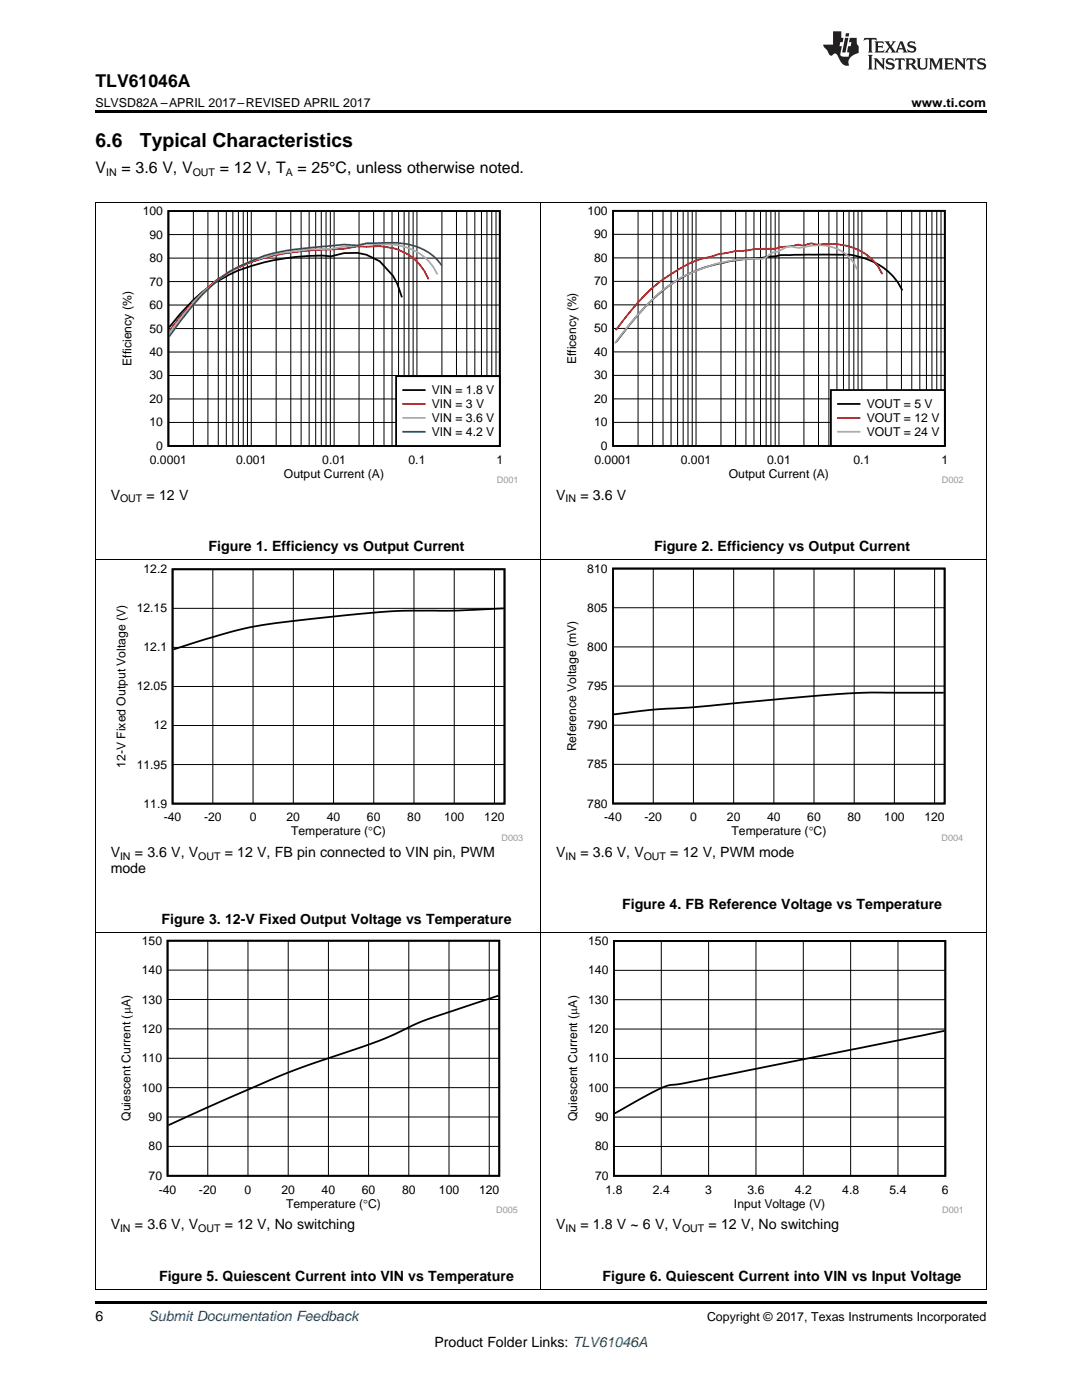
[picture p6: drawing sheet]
<svg xmlns="http://www.w3.org/2000/svg" width="216mm" height="279mm" viewBox="0 0 216 279" stroke-linecap="round" stroke-linejoin="round" font-family="sans-serif">
<path d="M19 257.4l.2 .1zM196.7 257.4l.1 .1zM19 259.7h177.8v.5h-177.8z" fill="#000"/>
<path d="M19.1 186.1v71.4M107.9 186.1v71.4M196.8 186.1v71.4M19 257.4h177.8" fill="none" stroke="#000" stroke-width=".2"/>
<path d="M23.7 186.8h79.6v55.3h-79.6z" fill-rule="evenodd" fill="#fff"/>
<path d="M33.4 187.7h66.2v47h-66.2zM99.4 198.7l-6.8 2.3a75.4 75.4 0 0 0-13.2 5.1 155 155 0 0 1-16.9 6.1 356.2 356.2 0 0 0-20.2 8.4l-8.7 4" fill="none" stroke="#000" stroke-width=".35"/>
<g fill="none" stroke="#000" stroke-width=".2">
<path d="M33.4 199.5h66.2M33.4 193.6h66.2M41.5 187.7v47M49.5 187.7v47M57.5 187.7v47M65.5 187.7v47M73.5 187.7v47M81.6 187.7v47M89.6 187.7v47M97.6 187.7v47M33.4 217.1h66.2M33.4 211.2h66.2"/>
<path d="M33.4 205.3h66.2M33.4 228.8h66.2M33.4 222.9h66.2"/>
</g>
<path d="M112.8 186.9h79.2v55.2h-79.2z" fill-rule="evenodd" fill="#fff"/>
<path d="M122.5 187.8h66.1v46.9h-66.1zM188.5 205.7l-37.7 7.6a261.9 261.9 0 0 1-17.8 3.4 99.2 99.2 0 0 0-10.3 5.5" fill="none" stroke="#000" stroke-width=".35"/>
<g fill="none" stroke="#000" stroke-width=".2">
<path d="M19.1 111.8v74.3M107.9 111.8v74.3M196.8 111.8v74.3M19 186h177.8M122.5 199.5h66.1M122.5 193.7h66.1M132 187.8v46.9M141.4 187.8v46.9M150.8 187.8v46.9M160.3 187.8v46.9M169.7 187.8v46.9M179.2 187.8v46.9"/>
<path d="M122.5 217.1h66.1M122.5 211.2h66.1M122.5 205.4h66.1M122.5 228.8h66.1M122.5 222.9h66.1"/>
</g>
<path d="M22.7 112.7h81.6v55.1h-81.6z" fill-rule="evenodd" fill="#fff"/>
<path d="M34.4 113.6h66.3v46.8h-66.3zM100.5 121.4h-.4a177.7 177.7 0 0 1-15.5 .5 215.7 215.7 0 0 0-26.5 2.1 89.2 89.2 0 0 0-21 4.8l-2.5 .8" fill="none" stroke="#000" stroke-width=".35"/>
<g fill="none" stroke="#000" stroke-width=".2">
<path d="M42.5 113.6v46.8M50.5 113.6v46.8M58.5 113.6v46.8M66.6 113.6v46.8M74.6 113.6v46.8M82.6 113.6v46.8M90.6 113.6v46.8M98.7 113.6v46.8M34.4 137h66.3M34.4 129.2h66.3M34.4 121.4h66.3M34.4 152.6h66.3"/>
<path d="M34.4 144.8h66.3"/>
</g>
<path d="M112.6 112.6h79.6v55.2h-79.6z" fill-rule="evenodd" fill="#fff"/>
<path d="M122.3 113.5h66.2v46.9h-66.2zM188.3 138.3l-11.3-.1a160.9 160.9 0 0 0-20.5 1.2l-18.1 1.7a138.5 138.5 0 0 0-15.9 1.5" fill="none" stroke="#000" stroke-width=".35"/>
<g fill="none" stroke="#000" stroke-width=".2">
<path d="M19.1 40.4v71.4M107.9 40.4v71.4M196.8 40.4v71.4M19 111.7h177.8M130.4 113.5v46.9M138.4 113.5v46.9M146.4 113.5v46.9M154.4 113.5v46.9M162.4 113.5v46.9M170.4 113.5v46.9M178.5 113.5v46.9M186.5 113.5v46.9"/>
<path d="M122.3 136.9h66.2M122.3 129.1h66.2M122.3 121.3h66.2M122.3 152.5h66.2M122.3 144.7h66.2"/>
</g>
<path d="M23.9 41.2h79.2v55.2h-79.2z" fill-rule="evenodd" fill="#fff"/>
<path d="M33.6 42.1h66.1v46.9h-66.1zM80.2 59.3l-.9-2.6-.9-1.7-2.6-2.9a10.4 10.4 0 0 0-9.8-.9 43.1 43.1 0 0 0-20.3 3.6 29.8 29.8 0 0 0-9.8 7.9l-2.1 2.6" fill="none" stroke="#000" stroke-width=".35"/>
<g fill="none" stroke="#000" stroke-width=".2">
<path d="M33.6 56.2h66.1M33.6 51.5h66.1M33.6 46.8h66.1M38.6 42.1v46.9M41.5 42.1v46.9M43.6 42.1v46.9M45.2 42.1v46.9M46.5 42.1v46.9M47.6 42.1v46.9M48.5 42.1v46.9M49.4 42.1v46.9M50.1 42.1v46.9"/>
<path d="M55.1 42.1v46.9M58 42.1v46.9M60.1 42.1v46.9M61.7 42.1v46.9M63 42.1v46.9M64.1 42.1v46.9M65.1 42.1v46.9M65.9 42.1v46.9M66.7 42.1v46.9M71.6 42.1v46.9M74.6 42.1v46.9M76.6 42.1v46.9"/>
<path d="M78.2 42.1v46.9M79.5 42.1v46.9M80.6 42.1v46.9M81.6 42.1v46.9M82.4 42.1v46.9M83.2 42.1v46.9M88.2 42.1v46.9M91.1 42.1v46.9M93.1 42.1v46.9M94.7 42.1v46.9M96.1 42.1v46.9M97.2 42.1v46.9"/>
<path d="M98.1 42.1v46.9M99 42.1v46.9M33.6 79.6h66.1M33.6 74.9h66.1M33.6 70.3h66.1M33.6 65.6h66.1M33.6 60.9h66.1M33.6 84.3h66.1"/>
</g>
<path d="M85.5 55.8a10.5 10.5 0 0 0-9.7-6.7l-4.5 .1-2.7 .4-2.6 .2a44.6 44.6 0 0 0-20.3 4.5 38 38 0 0 0-9.8 9l-2.1 2.8" fill="none" stroke="#f00" stroke-width=".35"/>
<path d="M87.3 54.8a10.4 10.4 0 0 0-8.9-6l-5.3-.2-1.8 .4-2.7 .2-2.6 .5a40.5 40.5 0 0 0-8.8 .7l-2.7 .4-4.4 1.3a33.2 33.2 0 0 0-14.2 11.5l-2.1 2.9" fill="none" stroke="#aaa" stroke-width=".35"/>
<path d="M88.2 53a11.5 11.5 0 0 0-9.8-4.6l-5.3 .2-1.8 .4-2.7-.2-4.3 .4a59.2 59.2 0 0 0-11.5 1.8l-2.7 1.1a23.9 23.9 0 0 0-9.7 6.7l-4.5 5.4-2.1 3" fill="none" stroke="#295c75" stroke-width=".35"/>
<path d="M79 75.1h20.7v13.9h-20.7z" fill-rule="evenodd" fill="#fff"/>
<path d="M79 75.1h20.7v13.9h-20.7zM80.5 77.8h4.2" fill="none" stroke="#000" stroke-width=".35"/>
<path d="M80.5 80.6h4.2" fill="none" stroke="#f00" stroke-width=".35"/>
<path d="M80.5 83.4h4.2" fill="none" stroke="#aaa" stroke-width=".35"/>
<path d="M80.5 86.2h4.2" fill="none" stroke="#295c75" stroke-width=".35"/>
<path d="M112.6 41.2h79.6v55.2h-79.6z" fill-rule="evenodd" fill="#fff"/>
<path d="M122.3 42.1h66.2v46.9h-66.2zM180.1 58a13.3 13.3 0 0 0-12.2-7.2h-7.5a39.3 39.3 0 0 0-8.4 .7 37.9 37.9 0 0 0-14.1 3 32.9 32.9 0 0 0-12.2 10.2l-2.8 3.6" fill="none" stroke="#000" stroke-width=".35"/>
<g fill="none" stroke="#000" stroke-width=".2">
<path d="M122.3 56.2h66.2M122.3 51.5h66.2M122.3 46.8h66.2M127.3 42.1v46.9M130.2 42.1v46.9M132.3 42.1v46.9M133.9 42.1v46.9M135.2 42.1v46.9M136.3 42.1v46.9M137.3 42.1v46.9M138.1 42.1v46.9M138.9 42.1v46.9"/>
<path d="M143.9 42.1v46.9M146.8 42.1v46.9M148.8 42.1v46.9M150.4 42.1v46.9M151.8 42.1v46.9M152.9 42.1v46.9M153.8 42.1v46.9M154.7 42.1v46.9M155.4 42.1v46.9M160.4 42.1v46.9M163.3 42.1v46.9M165.4 42.1v46.9"/>
<path d="M167 42.1v46.9M168.3 42.1v46.9M169.4 42.1v46.9M170.4 42.1v46.9M171.2 42.1v46.9M172 42.1v46.9M177 42.1v46.9M179.9 42.1v46.9M181.9 42.1v46.9M183.5 42.1v46.9M184.9 42.1v46.9M186 42.1v46.9"/>
<path d="M186.9 42.1v46.9M187.8 42.1v46.9M122.3 79.6h66.2M122.3 74.9h66.2M122.3 70.2h66.2M122.3 65.5h66.2M122.3 60.8h66.2M122.3 84.3h66.2"/>
</g>
<path d="M176.1 54.7a10.8 10.8 0 0 0-9.8-6h-.9a8.4 8.4 0 0 1-3.5-.2l-1.8 .5-.9-.2-.9 .3-2.7 .2-.8 .3-4.4 .1-2.7 .4h-.9l-1.7 .4a31 31 0 0 0-8 2.3 34.3 34.3 0 0 0-12.4 10.8l-1.8 2.3" fill="none" stroke="#f00" stroke-width=".35"/>
<path d="M171.1 53.9a8.5 8.5 0 0 0-10-4.7 4.8 4.8 0 0 1-3.3 0l-.9 .1-1.6 .9-.9 .1-.8 .4-.8 .8-.9 .2a29.9 29.9 0 0 0-19.2 5.9 63.3 63.3 0 0 0-10 10.9" fill="none" stroke="#aaa" stroke-width=".35"/>
<path d="M165.8 77.8h22.7v11.2h-22.7z" fill-rule="evenodd" fill="#fff"/>
<path d="M165.8 77.8h22.7v11.2h-22.7zM167.2 80.6h4.3" fill="none" stroke="#000" stroke-width=".35"/>
<path d="M167.2 83.4h4.3" fill="none" stroke="#f00" stroke-width=".35"/>
<path d="M167.2 86.2h4.3" fill="none" stroke="#aaa" stroke-width=".35"/>
<path d="M19 40.4h177.8" fill="none" stroke="#000" stroke-width=".2"/>
<path d="M19 22h177.8v.5h-177.8z" fill="#000"/>
<g fill="#231f20">
<path d="M172.5 7.6l-.1 .5 .4-.2h.6v.1v2.1l-.2 .4h.9l-.2-.4v-2.1l.1-.1h.5l.5 .2-.2-.5zM174.5 8.3l.2 .3v1.5l-.2 .4h1.8l.2-.6a1.04 1.04 0 0 1-1.3 .2v-.7h.6l.3 .2v-.6l-.3 .2h-.6v-.6l.8-.1 .4 .3-.2-.5zM176.5 8.3l.9 1.1-.9 1.1h.8l-.2-.2 .4-.7 .5 .7-.2 .2h1.5l-.2-.2 .2-.4h.9l.1 .4-.2 .2h1l-.3-.3-.7-1.9h-.5l-.9 2-.8-1 .9-1h-.8l.1 .3-.4 .5-.3-.6 .1-.2zM179.7 8.6l.4 1h-.7zM181.3 8.4a.63 .63 0 0 0-.2 .7 .63 .63 0 0 0 .6 .4l.6 .2 .1 .2a.75 .75 0 0 1-.7 .4 .75 .75 0 0 1-.6-.5l.1 .7 .1-.1a1.11 1.11 0 0 0 1.5-.6 1.13 1.13 0 0 0-1.2-.8l-.1-.4a1.04 1.04 0 0 1 1.2 .2l-.2-.5-.2 .1-.4-.2zM173.2 10.9l.2 .4v2.2l-.2 .4h1l-.3-.4v-2.2l.3-.4zM174.3 11.6l.3 .4v1.5l-.3 .4h.8l-.2-.4v-1.3l1.5 1.7v-1.9l.2-.4h-.7l.2 .4v.9l-1.1-1.3zM177 11.8a.62 .62 0 0 0-.2 .7 .62 .62 0 0 0 .6 .4l.6 .1 .1 .3a.76 .76 0 0 1-.7 .3 .76 .76 0 0 1-.7-.4l.2 .7 .1-.1a1.11 1.11 0 0 0 1.5-.6 1.13 1.13 0 0 0-1.2-.8l-.1-.4a1.04 1.04 0 0 1 1.2 .2l-.2-.6-.2 .1-.5-.1zM178.7 11.6l-.2 .6a.61 .61 0 0 1 .8-.3v1.6l-.2 .4h.9l-.2-.4v-1.6a.63 .63 0 0 1 .7 .3l-.1-.6zM180.6 11.6l.3 .4v1.5l-.3 .4h1l-.2-.2-.1-.8 .6 .2a.76 .76 0 0 0 1.2 .7l-1-1a.58 .58 0 0 0 .6-.5 .58 .58 0 0 0-.5-.6zM181.4 11.9h.1a.45 .45 0 0 1 .5 .1 .45 .45 0 0 1 .1 .5l-.8 .2zM182.9 11.6l.2 .2a2.17 2.17 0 0 0 .3 1.9 .99 .99 0 0 0 1.6-.6v-1.1l.2-.4h-.7l.2 .2a1.92 1.92 0 0 1-.2 1.8 .6 .6 0 0 1-.9-.5v-1.1l.2-.4zM185.4 11.6l.2 .4v1.5l-.2 .4h.7l-.2-.4v-1.4l.8 1.8 .8-1.8v1.4l-.2 .4h.9l-.2-.4v-1.5l.2-.4h-.8l-.6 1.5-.6-1.5zM188.4 11.6l.2 .4v1.5l-.2 .4h1.8l.1-.6a1.04 1.04 0 0 1-1.2 .1v-.6h.5l.4 .2v-.6l-.4 .2h-.5v-.7h.8l.3 .3-.1-.6zM190.5 11.6l.2 .4v1.5l-.2 .4h.7l-.2-.4v-1.3l1.5 1.7v-1.9l.2-.4h-.7l.2 .4v.9l-1.1-1.3zM192.9 11.6l-.1 .6a.61 .61 0 0 1 .7-.3l.1 1.6-.3 .4h1l-.3-.4 .1-1.6a.63 .63 0 0 1 .7 .3l-.1-.6zM195.2 11.8a.62 .62 0 0 0-.2 .7 .62 .62 0 0 0 .6 .4l.6 .1 .1 .3a.76 .76 0 0 1-.7 .3 .76 .76 0 0 1-.6-.4l.1 .7 .1-.1a1.11 1.11 0 0 0 1.6-.6 1.13 1.13 0 0 0-1.3-.8l-.1-.4a1.04 1.04 0 0 1 1.2 .2l-.1-.6-.2 .1-.5-.1z"/>
<path d="M166.2 6.3v2.6h-1.9v.4l.8 .9a.91 .91 0 0 0 1 .8 .56 .56 0 0 1 .5-.3 .56 .56 0 0 1 .5 .3l.4 .8a1.53 1.53 0 0 0 1.9 1.2 1.54 1.54 0 0 1 1-2.1l.9-.3v-1.4a1.52 1.52 0 0 1-.4-1.6h-1.3l-.2 .8h.5l-.2 .8h-.5l-.1 1v.2l.4 .1-.2 .8a1.93 1.93 0 0 1-1.6-.3l.3-1.8h-.5l.2-.8h.4l.2-.8h-.4v-1.3zM168.6 7.6l-.6 2.9h.7l.6-2.9zM168.8 6.6l-.1 .7h.6l.2-.7z"/>
</g>
<g font-size="3.9">
<text x="19" y="29.3">6.6</text>
<text x="27.9" y="29.3">Typical Characteristics</text>
</g>
<text font-size="3.5" x="19" y="17.3">TLV61046A</text>
<g font-size="3.2">
<text x="19" y="34.4">V</text>
<text x="24.2" y="34.4">= 3.6 V, V</text>
<text x="43.9" y="34.4">= 12 V, T</text>
<text x="59.4" y="34.4">= 25°C, unless otherwise noted.</text>
</g>
<g font-size="2.8">
<text x="22.1" y="99.7">V</text>
<text x="29.2" y="99.7">= 12 V</text>
<text x="111" y="99.7">V</text>
<text x="115.8" y="99.7">= 3.6 V</text>
<text x="41.6" y="110">Figure 1. Efficiency vs Output Current</text>
<text x="130.5" y="110">Figure 2. Efficiency vs Output Current</text>
<text x="22.1" y="171.1">V</text>
<text x="26.9" y="171.1">= 3.6 V, V</text>
<text x="44.8" y="171.1">= 12 V, FB pin connected to VIN pin, PWM</text>
<text x="111" y="171.1">V</text>
<text x="115.8" y="171.1">= 3.6 V, V</text>
<text x="133.7" y="171.1">= 12 V, PWM mode</text>
<text x="22.1" y="174.2">mode</text>
<text x="32.2" y="184.3">Figure 3. 12-V Fixed Output Voltage vs Temperature</text>
<text x="124.1" y="181.4">Figure 4. FB Reference Voltage vs Temperature</text>
<text x="22.1" y="245.4">V</text>
<text x="26.9" y="245.4">= 3.6 V, V</text>
<text x="44.8" y="245.4">= 12 V, No switching</text>
<text x="111" y="245.4">V</text>
<text x="115.8" y="245.4">= 1.8 V ~ 6 V, V</text>
<text x="141.4" y="245.4">= 12 V, No switching</text>
<text x="31.7" y="255.7">Figure 5. Quiescent Current into VIN vs Temperature</text>
<text x="120.2" y="255.7">Figure 6. Quiescent Current into VIN vs Input Voltage</text>
<text x="19" y="263.6">6</text>
<text x="86.7" y="268.9">Product Folder Links: TLV61046A</text>
</g>
<text font-size="2.8" fill="#0000c8" x="29.6" y="263.6">Submit Documentation Feedback</text>
<g font-size="2.5">
<text x="19" y="21.4">SLVSD82A –APRIL 2017–REVISED APRIL 2017</text>
<text x="181.9" y="21.4">www.ti.com</text>
<text x="141.1" y="263.6">Copyright © 2017, Texas Instruments Incorporated</text>
</g>
<g font-size="2.4">
<text x="28.5" y="42.9">100</text>
<text x="29.8" y="47.6">90</text>
<text x="117.2" y="42.9">100</text>
<text x="118.6" y="47.6">90</text>
<text x="29.8" y="52.3">80</text>
<text x="118.6" y="52.3">80</text>
<text x="29.8" y="57">70</text>
<text x="118.6" y="56.9">70</text>
<text x="29.8" y="61.7">60</text>
<text x="118.6" y="61.6">60</text>
<text x="29.8" y="71">40</text>
<text x="29.8" y="66.4">50</text>
<text x="118.6" y="71">40</text>
<text x="118.6" y="66.3">50</text>
<text x="26.2" y="73" transform="rotate(-90 26.2 73)">Efficiency (%)</text>
<text x="29.8" y="75.7">30</text>
<text x="115" y="72.7" transform="rotate(-90 115 72.7)">Efficency (%)</text>
<text x="118.6" y="75.7">30</text>
<text x="29.8" y="80.4">20</text>
<text x="86.2" y="78.7">VIN = 1.8 V</text>
<text x="86.2" y="81.5">VIN = 3 V</text>
<text x="118.6" y="80.4">20</text>
<text x="172.9" y="81.5">VOUT = 5 V</text>
<text x="29.8" y="85.1">10</text>
<text x="31.2" y="89.8">0</text>
<text x="86.2" y="84.3">VIN = 3.6 V</text>
<text x="86.2" y="87">VIN = 4.2 V</text>
<text x="118.6" y="85.1">10</text>
<text x="119.9" y="89.8">0</text>
<text x="172.9" y="84.3">VOUT = 12 V</text>
<text x="172.9" y="87">VOUT = 24 V</text>
<text x="29.9" y="92.6">0.0001</text>
<text x="47.1" y="92.6">0.001</text>
<text x="56.7" y="95.3">Output Current (A)</text>
<text x="64.3" y="92.6">0.01</text>
<text x="81.5" y="92.6">0.1</text>
<text x="99.1" y="92.6">1</text>
<text x="118.6" y="92.6">0.0001</text>
<text x="135.8" y="92.6">0.001</text>
<text x="145.4" y="95.3">Output Current (A)</text>
<text x="153.1" y="92.6">0.01</text>
<text x="170.3" y="92.6">0.1</text>
<text x="187.8" y="92.6">1</text>
<text x="28.6" y="114.4">12.2</text>
<text x="117.2" y="114.3">810</text>
<text x="27.3" y="122.2">12.15</text>
<text x="117.2" y="122.1">805</text>
<text x="28.6" y="130">12.1</text>
<text x="117.2" y="129.9">800</text>
<text x="27.3" y="137.8">12.05</text>
<text x="117.2" y="137.7">795</text>
<text x="30.7" y="145.6">12</text>
<text x="115" y="149.9" transform="rotate(-90 115 149.9)">Reference Voltage (mV)</text>
<text x="117.2" y="145.5">790</text>
<text x="25" y="153.2" transform="rotate(-90 25 153.2)">12-V Fixed Output Voltage (V)</text>
<text x="27.3" y="153.4">11.95</text>
<text x="117.2" y="153.3">785</text>
<text x="28.6" y="161.2">11.9</text>
<text x="117.2" y="161.2">780</text>
<text x="32.7" y="163.9">-40</text>
<text x="40.7" y="163.9">-20</text>
<text x="49.8" y="163.9">0</text>
<text x="57.2" y="163.9">20</text>
<text x="58.1" y="166.7">Temperature (qC)</text>
<text x="65.2" y="163.9">40</text>
<text x="73.2" y="163.9">60</text>
<text x="81.3" y="163.9">80</text>
<text x="88.6" y="163.9">100</text>
<text x="96.6" y="163.9">120</text>
<text x="120.6" y="163.9">-40</text>
<text x="128.6" y="163.9">-20</text>
<text x="137.7" y="163.9">0</text>
<text x="145" y="163.9">20</text>
<text x="146" y="166.7">Temperature (qC)</text>
<text x="153.1" y="163.9">40</text>
<text x="161.1" y="163.9">60</text>
<text x="169.1" y="163.9">80</text>
<text x="176.4" y="163.9">100</text>
<text x="184.5" y="163.9">120</text>
<text x="28.3" y="188.5">150</text>
<text x="117.4" y="188.6">150</text>
<text x="28.3" y="194.4">140</text>
<text x="117.4" y="194.4">140</text>
<text x="28.3" y="200.3">130</text>
<text x="117.4" y="200.3">130</text>
<text x="28.3" y="206.1">120</text>
<text x="117.4" y="206.2">120</text>
<text x="28.3" y="212">110</text>
<text x="117.4" y="212">110</text>
<text x="28.3" y="217.9">100</text>
<text x="117.4" y="217.9">100</text>
<text x="26.1" y="223.7" transform="rotate(-90 26.1 223.7)">Quiescent Current (PA)</text>
<text x="29.7" y="223.7">90</text>
<text x="115.1" y="223.7" transform="rotate(-90 115.1 223.7)">Quiescent Current (PA)</text>
<text x="118.7" y="223.7">90</text>
<text x="29.7" y="229.6">80</text>
<text x="118.7" y="229.6">80</text>
<text x="29.7" y="235.4">70</text>
<text x="31.7" y="238.2">-40</text>
<text x="39.7" y="238.2">-20</text>
<text x="48.8" y="238.2">0</text>
<text x="56.2" y="238.2">20</text>
<text x="64.2" y="238.2">40</text>
<text x="72.2" y="238.2">60</text>
<text x="80.2" y="238.2">80</text>
<text x="87.6" y="238.2">100</text>
<text x="95.6" y="238.2">120</text>
<text x="118.7" y="235.5">70</text>
<text x="120.8" y="238.2">1.8</text>
<text x="130.3" y="238.2">2.4</text>
<text x="140.7" y="238.2">3</text>
<text x="149.2" y="238.2">3.6</text>
<text x="158.6" y="238.2">4.2</text>
<text x="168.1" y="238.2">4.8</text>
<text x="177.5" y="238.2">5.4</text>
<text x="188" y="238.2">6</text>
<text x="57.1" y="241">Temperature (qC)</text>
<text x="146.5" y="241">Input Voltage (V)</text>
</g>
<g font-size="2.1">
<text x="21.2" y="35.1">IN</text>
<text x="38.5" y="35.1">OUT</text>
<text x="57" y="35.1">A</text>
<text x="24" y="100.3">OUT</text>
<text x="112.9" y="100.3">IN</text>
<text x="24" y="171.6">IN</text>
<text x="39.5" y="171.6">OUT</text>
<text x="112.9" y="171.6">IN</text>
<text x="128.4" y="171.6">OUT</text>
<text x="24" y="245.9">IN</text>
<text x="39.5" y="245.9">OUT</text>
<text x="112.9" y="245.9">IN</text>
<text x="136.1" y="245.9">OUT</text>
</g>
<g font-size="1.8" fill="#999">
<text x="99.1" y="96.4">D001</text>
<text x="187.9" y="96.4">D002</text>
<text x="100.1" y="167.8">D003</text>
<text x="187.9" y="167.8">D004</text>
<text x="99" y="242.1">D005</text>
<text x="188" y="242.1">D001</text>
</g>
</svg>
